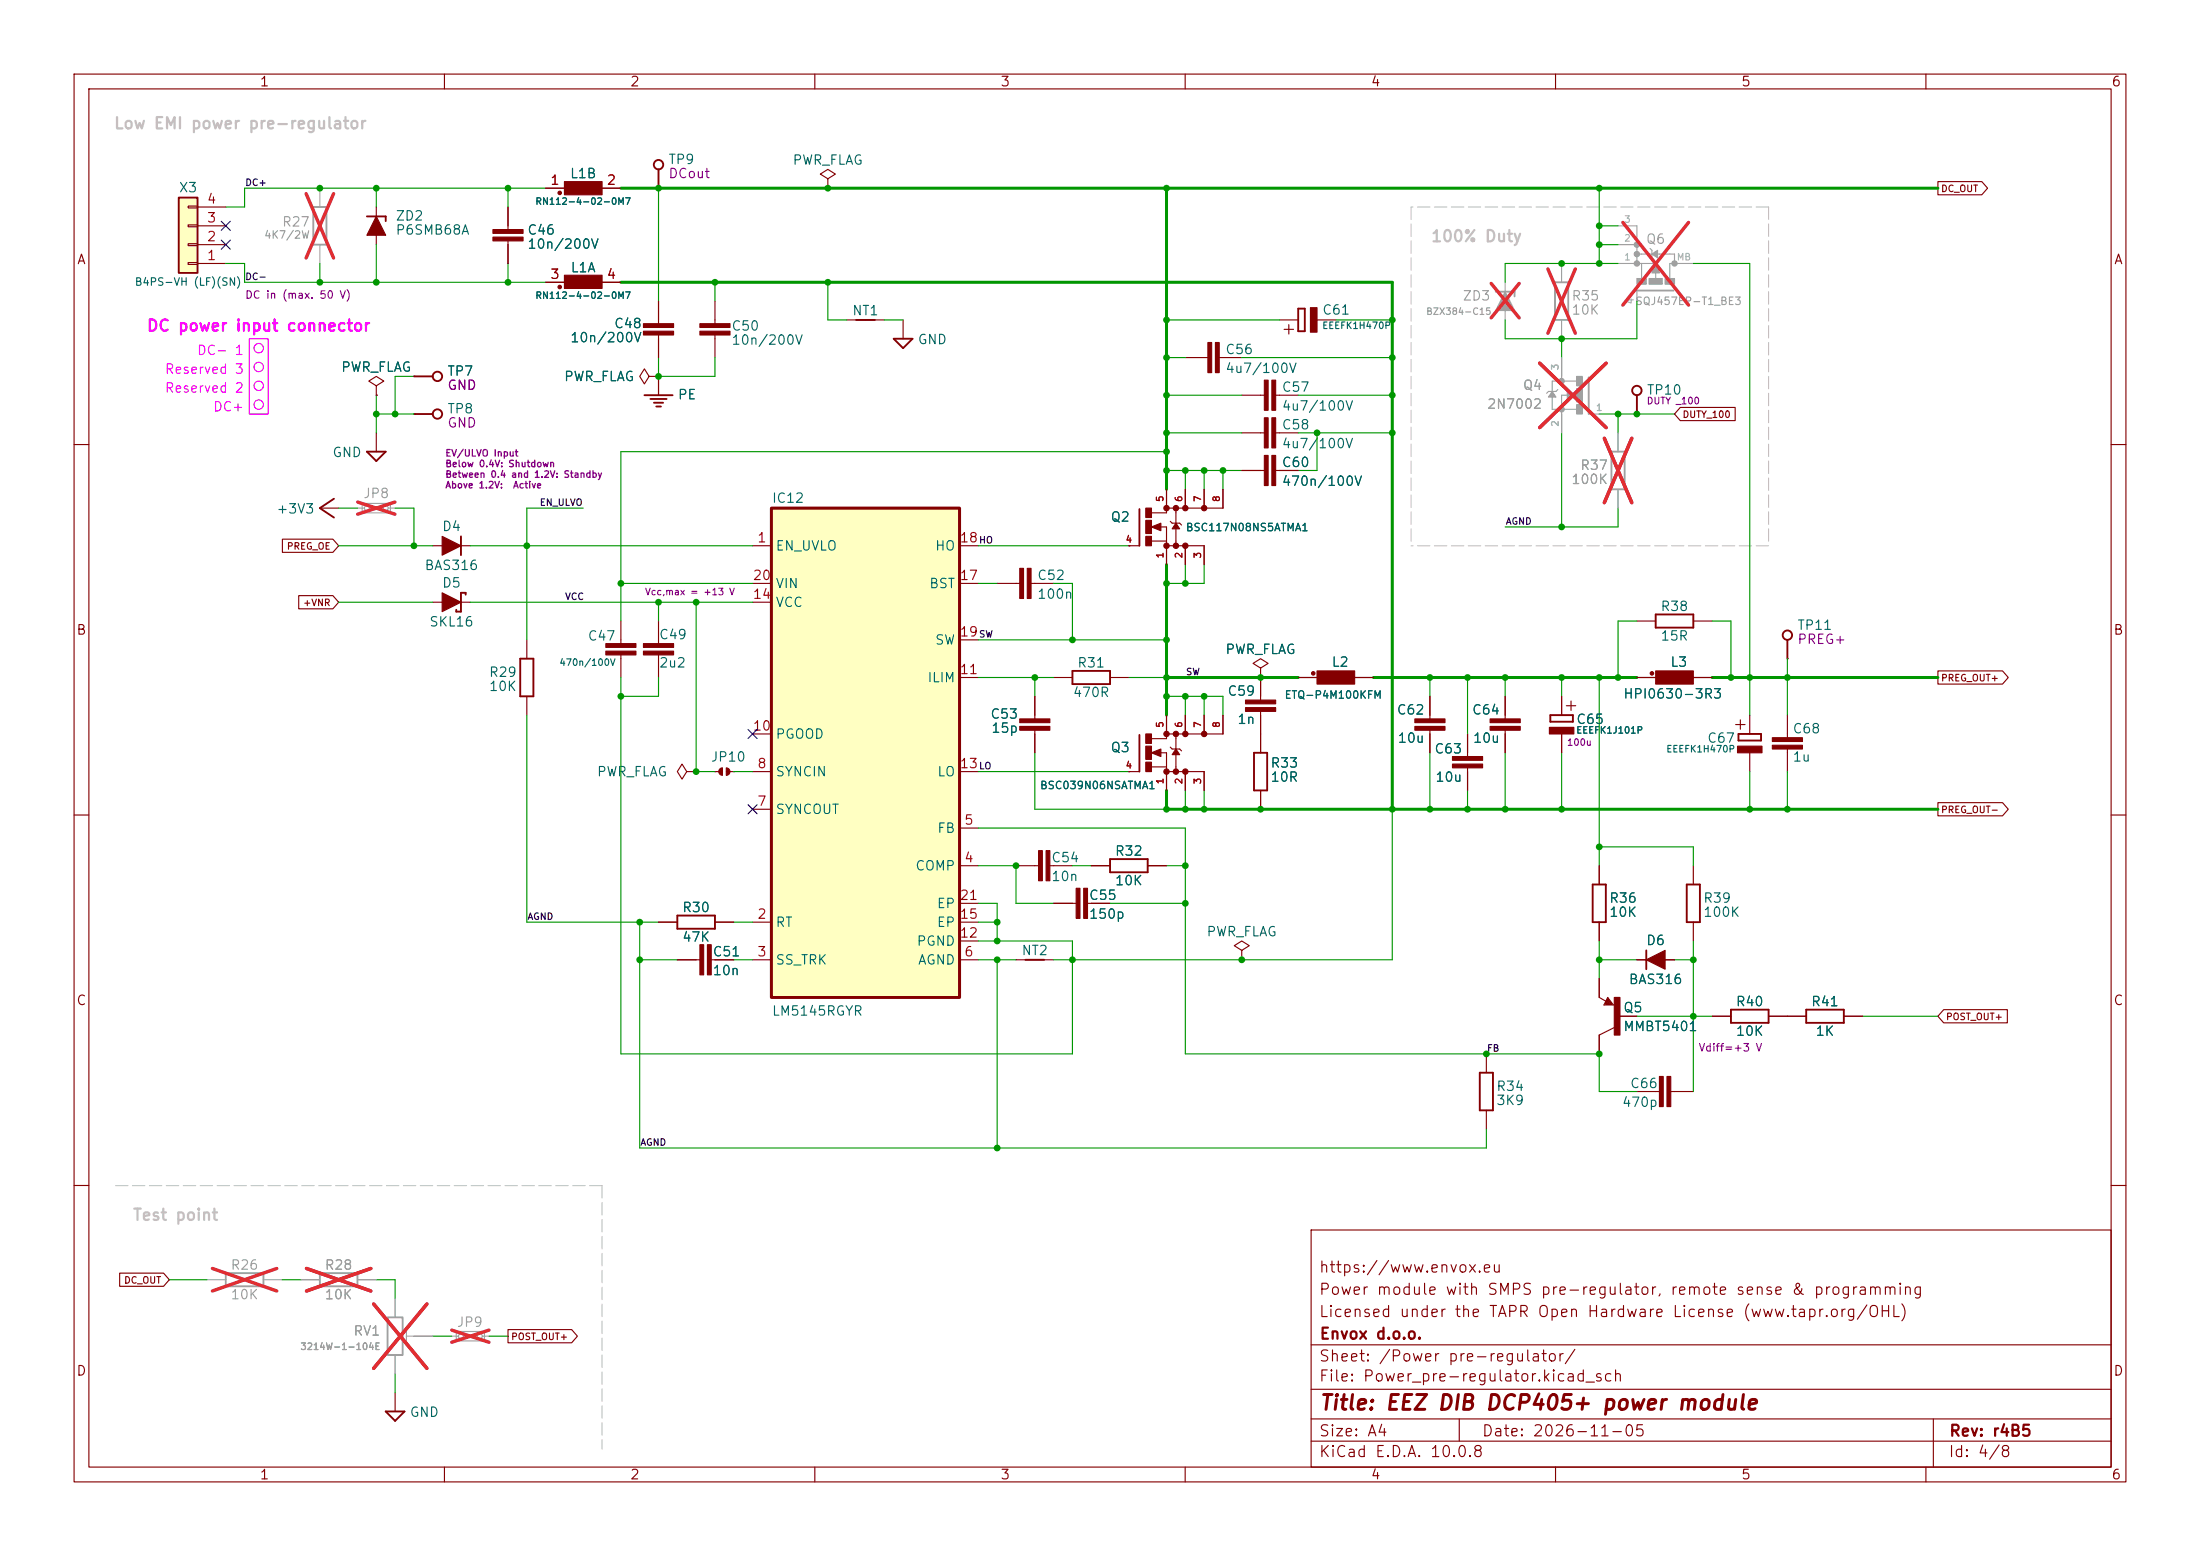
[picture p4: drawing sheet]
<svg xmlns="http://www.w3.org/2000/svg" width="297mm" height="210mm" viewBox="0 0 297 210" stroke-linecap="round" stroke-linejoin="round" font-family="sans-serif">
<g fill="none" stroke="#840000" stroke-width=".15">
<path d="M10 10h277v190h-277zM12 12h273v186h-273zM60 10v2M110 10v2M160 10v2M210 10v2M260 10v2M88.9 50.8v2.5M160 48.3h3.1M164.6 48.3h3M167.6 53.3h3.1M167.6 58.4h3.1"/>
<path d="M172.2 53.3h3.1M172.2 58.4h3.1M172.7 43.2h2.6M173.4 44.5h1.2M174 43.8v1.3M177.8 43.2h2.5M221 55.9h.1M10 60h2M58.4 73.7h5.1M134.6 78.7h3.1M139.2 78.7h3M152.4 73.7h.1"/>
<path d="M152.4 73.7h1.4M155.4 73h2.1M156.6 71.1h.9v5.1M157.5 73.7h5.1v2.5M157.5 66v3.2h-2M158 70.4l.2 .2h1.1l.2 .3M158.7 68.6v5.1M160 66v2.6M160 73.7v2.5M162.6 66v2.6M165.1 66v2.6h-7.6M167.6 63.5h3.1"/>
<path d="M172.2 63.5h3.1M285 60h2M58.4 81.3h5.1M139.7 94v3M139.7 98.6v3M142.2 91.4h2.6M149.9 91.4h2.5M157.5 96.5v3.2h-2M158.7 99.1v5M160 96.5v2.6M162.6 96.5v2.6M165.1 96.5v2.6h-7.6"/>
<path d="M170.2 90.2l1-.7-1-.6-1 .6 1 .7v1.2M170.2 91.4h.1M170.2 99.1v2.5M175.3 91.4h2.5M182.9 91.4h2.5M193 94v3M193 98.6v3M198.1 99.1v3M203.2 94v3M203.2 98.6v3M210.8 94v2.5M210.8 99.1v2.5"/>
<path d="M211.5 95.3h1.2M212.1 94.6v1.3M221 91.4h2.5M221 83.8h2.5M228.6 91.4h2.5M228.6 83.8h2.5M234.3 97.8h1.3M234.9 97.2v1.2M236.2 96.5v2.6M241.3 88.9h.1M241.3 96.5v3.1M10 110h2"/>
<path d="M137.2 116.8h3M141.7 116.8h3.1M147.3 116.8h2.6M152.4 104.1h.1M152.4 104.1h1.4M154.9 116.8h2.6M155.4 103.5h2.1M156.6 101.6h.9v5.1M157.5 104.1h5.1v2.6M158 100.8l.2 .3h1.1l.2 .2M160 104.1v2.6M170.2 106.7v2.5"/>
<path d="M198.1 103.6v3.1M236.2 101.6v2.5M241.3 101.1v3M285 110h2M137.2 129.5h5M142.2 121.9h3.1M146.8 121.9h3.1M167.6 128.3l1.1-.7-1.1-.6-1 .6 1 .7v1.2M167.6 129.5h.1M10 160h2M177 166h108v32h-108zM285 160h2"/>
<path d="M60 198v2M110 198v2M160 198v2M177 194.5h108M177 191.5h108M177 187.5h108M177 181.5h108M197 191.5v3M210 198v2M260 198v2M261 191.5v6.5"/>
</g>
<g fill="#840000" stroke="#840000" stroke-width=".15">
<path d="M171.7 61.5h.5v4h-.5z"/>
<path d="M170.7 61.5h.5v4h-.5z"/>
<path d="M201.2 97h4v.5h-4z"/>
<path d="M201.2 98h4v.6h-4z"/>
<path d="M163.1 46.2h.5v4.1h-.5z"/>
<path d="M164.1 46.2h.5v4.1h-.5z"/>
<path d="M170.7 51.3h.5v4.1h-.5z"/>
<path d="M171.7 51.3h.5v4.1h-.5z"/>
<path d="M176.9 41.5h.9v3.3h-.9z"/>
<path d="M170.7 56.4h.5v4.1h-.5z"/>
<path d="M171.7 56.4h.5v4.1h-.5z"/>
<path d="M177.8 90.6h5.1v1.7h-5.1z"/>
<path d="M154.7 68.6h.7v1.3h-.7z"/>
<path d="M154.7 70.2h.7v1.8h-.7z"/>
<path d="M154.7 72.4h.7v1.3h-.7z"/>
<path d="M155.4 71.1l1.3-.5v1z"/>
<path d="M158.7 70.6l.6 .8h-1.1z"/>
<path d="M137.7 76.7h.5v4.1h-.5z"/>
<path d="M138.7 76.7h.5v4.1h-.5z"/>
<path d="M154.7 99.1h.7v1.2h-.7z"/>
<path d="M154.7 100.7h.7v1.8h-.7z"/>
<path d="M154.7 102.9h.7v1.2h-.7z"/>
<path d="M155.4 101.6l1.3-.5v1z"/>
<path d="M158.7 101.1l.6 .8h-1.1z"/>
<path d="M137.7 97h4v.5h-4z"/>
<path d="M137.7 98h4v.6h-4z"/>
<path d="M239.3 100.6h4v.5h-4z"/>
<path d="M239.3 99.6h4v.5h-4z"/>
<path d="M146.3 119.9h.5v4.1h-.5z"/>
<path d="M145.3 119.9h.5v4.1h-.5z"/>
<path d="M141.2 114.8h.5v4.1h-.5z"/>
<path d="M140.2 114.8h.5v4.1h-.5z"/>
<path d="M209.2 98.2h3.3v.9h-3.3z"/>
<path d="M234.6 100.7h3.3v.9h-3.3z"/>
<path d="M223.5 90.6h5.1v1.7h-5.1z"/>
<path d="M59.7 72.4l2.5 1.3-2.5 1.2z"/>
<path d="M196.1 102.1h4.1v.5h-4.1z"/>
<path d="M196.1 103.1h4.1v.5h-4.1z"/>
<path d="M191 97h4.1v.5h-4.1z"/>
<path d="M191 98h4.1v.6h-4.1z"/>
<path d="M59.7 80l2.5 1.3-2.5 1.3z"/>
<circle cx="177.3" cy="90.9" r=".23"/>
<circle cx="157.5" cy="68.6" r=".36"/>
<circle cx="157.5" cy="73.7" r=".36"/>
<circle cx="158.7" cy="68.6" r=".36"/>
<circle cx="158.7" cy="73.7" r=".36"/>
<circle cx="160" cy="68.6" r=".36"/>
<circle cx="160" cy="73.7" r=".36"/>
<circle cx="162.6" cy="68.6" r=".36"/>
<circle cx="157.5" cy="99.1" r=".36"/>
<circle cx="157.5" cy="104.1" r=".36"/>
<circle cx="158.7" cy="99.1" r=".36"/>
<circle cx="158.7" cy="104.1" r=".36"/>
<circle cx="160" cy="99.1" r=".36"/>
<circle cx="160" cy="104.1" r=".36"/>
<circle cx="162.6" cy="99.1" r=".36"/>
<circle cx="223" cy="90.9" r=".23"/>
</g>
<path d="M42.3 27.9h1.8v5.1h-1.8zM201.9 39.4h2.6v.6M209.9 38.1h1.8v5.1h-1.8zM221 39.2h4.9M214.5 50.9v5M217.6 61h1.7v5h-1.7zM30.5 171.8h5.1v1.8h-5.1zM43.2 171.8h5.1v1.8h-5.1z" fill="none" stroke="#a1a1a1" stroke-width=".25"/>
<g fill="none" stroke="#a1a1a1" stroke-width=".15">
<path d="M43.2 25.4v2.5M43.2 33v2.6M203.2 38.1v5.1M210.8 35.6v2.5M218.4 30.5h2.6v5.1M218.4 35.6h5.1v2M218.4 33h2.6M221 39.2v1.4M221 34.3h5.1v1.3M221.6 35.6v2M222.8 33.5l.2 .3v1l.3 .3M228.6 35.6h-3.2v2"/>
<path d="M210.3 52.6l-.2 .2h-1.1l-.2 .3M210.8 43.2v2.5M210.8 48.3v3.1M211.7 53.3h-.9v5.1M212.8 51.4h-3.3v3.8h3.4M214.5 55.9h1.4M215.9 55.9h.1M218.4 58.4v2.6M221 40.6h.1M218.4 66v2.6M27.9 172.7h2.6M35.6 172.7h2.5"/>
<path d="M40.6 172.7h2.6M48.3 172.7h2.5M61.6 179.7h3.8v1.3h-3.8zM61 180.3h.8M65.2 180.3h.8"/>
<circle cx="62.2" cy="180.3" r=".33"/>
<circle cx="64.8" cy="180.3" r=".33"/>
</g>
<g fill="#a1a1a1" stroke="#a1a1a1" stroke-width=".15">
<path d="M212.9 50.8h.7v1.3h-.7z"/>
<path d="M212.9 52.5h.7v1.7h-.7z"/>
<path d="M212.9 54.6h.7v1.3h-.7z"/>
<path d="M211.6 52.8l1.3 .5-1.3 .5z"/>
<path d="M209.5 52.8l.6 .8h-1.1z"/>
<path d="M203.2 39.4l1.3 2.5h-2.6z"/>
<path d="M224.8 37.6h1.3v.8h-1.3z"/>
<path d="M222.6 37.6h1.8v.8h-1.8z"/>
<path d="M221 37.6h1.2v.8h-1.2z"/>
<path d="M223.5 35.6l.5 1.2h-1z"/>
<path d="M223 34.3l.8-.5v1z"/>
<circle cx="210.8" cy="51.4" r=".36"/>
<circle cx="210.8" cy="55.2" r=".36"/>
<circle cx="226.1" cy="35.6" r=".36"/>
<circle cx="221" cy="35.6" r=".36"/>
<circle cx="221" cy="34.3" r=".36"/>
<circle cx="221" cy="33" r=".36"/>
</g>
<g fill="none" stroke="#e12e31" stroke-width=".46">
<path d="M41.3 26.1l3.7 8.7M45 26.1l-3.7 8.7M201.3 38.3l3.8 4.6M205.1 38.3l-3.8 4.6M209 36.3l3.7 8.7M212.7 36.3l-3.7 8.7M219.1 30l8.9 11.2M228 30l-8.9 11.2M207.9 49l8.9 8.7M216.6 59.2l3.7 8.6M216.8 49l-8.9 8.7M220.3 59.2l-3.7 8.6"/>
<path d="M28.7 171.2l8.7 3M37.4 171.2l-8.7 3M41.4 171.2l8.7 3M50.1 171.2l-8.7 3M61 179.5l5 1.7M66 179.5l-5 1.7"/>
</g>
<g fill="none" stroke="#840000" stroke-width=".25">
<path d="M87 53.3h3.8M87.8 53.8h2.2M88.3 54.4h1.2M88.6 54.9h.6M175.3 41.7h.8v3h-.8zM221 53.3v2.6M62.2 72.4v2.5M153.8 68.7v5M62.9 80.3v-.3h-.7v2.6h-.6v-.3M144.8 90.6h5.1v1.7h-5.1zM153.8 99.2v4.9M209.3 96.5h3v.9h-3z"/>
<path d="M223.5 82.9h5.1v1.8h-5.1zM234.7 99.1h3v.8h-3zM241.3 86.4v2.5M149.9 116h5v1.7h-5zM169.3 101.6h1.8v5.1h-1.8zM138.4 129.5h2.6"/>
<circle cx="221" cy="52.7" r=".63"/>
<circle cx="241.3" cy="85.7" r=".63"/>
</g>
<path d="M24.1 26.7h2.6v10.1h-2.6z" fill="#ffffc2"/>
<path d="M24.1 26.7h2.6v10.1h-2.6z" fill="none" stroke="#840000" stroke-width=".25"/>
<path d="M25.4 35.4h1.3v.3h-1.3zM25.4 32.9h1.3v.2h-1.3zM25.4 30.4h1.3v.2h-1.3zM25.4 27.8h1.3v.3h-1.3zM26.7 35.6h3.8M26.7 33h3.8M26.7 30.5h3.8M26.7 27.9h3.8M50.8 52.1l1-.7-1-.6-1 .6 1 .7v1.2M50.8 53.3h.1" fill="none" stroke="#840000" stroke-width=".15"/>
<path d="M104.1 68.6h25.4v66h-25.4z" fill="#ffffc2"/>
<path d="M104.1 68.6h25.4v66h-25.4z" fill="none" stroke="#840000" stroke-width=".41"/>
<g fill="none" stroke="#840000" stroke-width=".15">
<path d="M50.8 27.9v5.1M68.6 27.9v3.1M68.6 32.5v3.1M73.7 38.1h2.5M73.7 25.4h2.5M81.3 38.1h2.5M81.3 25.4h2.5M88.9 25.4h.1M111.8 24.1l1-.6-1-.6-1.1 .6 1.1 .6v1.3M111.8 25.4h.1M261.6 24.5h5.9l.8 .9-.8 .9h-5.9zM50.8 53.3h.1"/>
<path d="M50.8 58.4v2.6M55.9 55.9h.1M55.9 50.8h.1M87.6 50.8l-.6-1-.6 1 .6 1 .6-1h1.3M88.9 50.8h.1M88.9 40.6v3.1M88.9 45.2v3.1M88.9 50.8v2.5M96.5 40.6v3.1M96.5 45.2v3.1M114.3 43.2h5.1M121.9 43.2v2.5"/>
<path d="M226.8 55h7.4v1.8h-7.4l-.7-.9zM38.1 72.8h6.8l.8 .9-.8 .8h-6.8zM43.2 68.6h2.5M101.6 73.7h2.5M101.6 78.7h2.5M129.5 73.7h2.6M129.5 78.7h2.6M152.4 73.7h.1M157.5 66v2.6M157.5 73.7v2.5M160 66v2.6M160 73.7v2.5"/>
<path d="M162.6 66v2.6M162.6 73.7v2.5M165.1 66v2.6M167.6 63.5h2.6M172.7 63.5h2.6M40.3 80.4h4.6l.8 .9-.8 .9h-4.6zM71.1 86.4v2.5M71.1 94v2.5M83.8 83.8v3.1M83.8 88.4v3M88.9 83.8v3.1M88.9 88.4v3"/>
<path d="M101.6 99.1h2.5M101.6 81.3h2.5M129.5 91.4h2.6M129.5 86.4h2.6M139.7 94v2.5M139.7 99.1v2.5M157.5 96.5v2.6M160 96.5v2.6M162.6 96.5v2.6M165.1 96.5v2.6M170.2 91.4h.1M170.2 91.4v3.1"/>
<path d="M170.2 96v5.6M175.3 91.4h2.5M182.9 91.4h2.5M193 94v2.5M193 99.1v2.5M198.1 99.1v2.5M203.2 94v2.5M203.2 99.1v2.5M210.8 94v2.5M210.8 99.1v2.5M221 91.4h2.5M228.6 91.4h2.5"/>
<path d="M261.6 90.6h8.7l.8 .8-.8 .9h-8.7zM92.7 104.1l-.6-1-.7 1 .7 1.1 .6-1.1h1.3M94 104.1h.1M96.5 104.1h.1M96.5 104.1h.8M98.3 104.1h.8M99.1 104.1h.1M101.6 109.2h2.5M101.6 104.1h2.5M129.5 116.8h2.6M129.5 111.8h2.6M129.5 104.1h2.6"/>
<path d="M147.3 116.8h2.6M152.4 104.1h.1M154.9 116.8h2.6M157.5 104.1v2.6M160 104.1v2.6M162.6 104.1v2.6M170.2 106.7v2.5M198.1 104.1v2.6M215.9 116.8v2.6M228.6 116.8v2.6M261.6 108.3h8.7l.8 .9-.8 .9h-8.7zM88.9 124.5h2.5"/>
<path d="M91.4 129.5h3.1M96 129.5h3.1M96.5 124.5h2.6M101.6 124.5h2.5M101.6 129.5h2.5M129.5 124.5h2.6M129.5 129.5h2.6M129.5 127h2.6M129.5 121.9h2.6M142.2 121.9h2.6M147.3 121.9h2.6M215.9 124.5v2.5"/>
<path d="M215.9 132.1v2.5l.9 .5M217 134.6l.8 1h-1.3zM217.9 138.7l-2 1v2.5M218.4 137.2h2.6M221 129.5h5.1M228.6 124.5v2.5M231.1 137.2h2.6M238.8 137.2h5M248.9 137.2h2.6M262.4 136.3h8.6v1.7h-8.6l-.8-.8zM200.7 142.2v2.6M200.7 149.9v2.5"/>
<path d="M221 147.3h3M225.6 147.3h3M16.2 171.8h5.9l.8 .9-.8 .9h-5.9zM68.6 179.5h8.6l.8 .8-.8 .9h-8.6zM53.3 188v2.5"/>
</g>
<g fill="none" stroke="#840000" stroke-width=".25">
<path d="M49.5 29.2h2.6v.6M88.9 22.9v2.5M55.9 55.9h2.5M55.9 50.8h2.5M115.6 43.2h2.5M120.6 45.7h2.6l-1.3 1.3zM45.1 67.3l-1.9 1.3 1.9 1.3M49.5 61h2.6l-1.3 1.2zM70.2 88.9h1.8v5.1h-1.8zM215 119.4h1.8v5.1h-1.8zM227.7 119.4h1.8v5.1h-1.8zM91.4 123.6h5.1v1.7h-5.1z"/>
<path d="M217 135.1l.2 .3h-.4l.2-.5 .6 .6h-.8M222.2 128.3v2.5M233.7 136.3h5.1v1.7h-5.1zM243.8 136.3h5.1v1.7h-5.1zM199.8 144.8h1.7v5.1h-1.7zM52.1 190.5h2.5l-1.3 1.3z"/>
<circle cx="88.9" cy="22.2" r=".63"/>
<circle cx="59.1" cy="55.9" r=".63"/>
<circle cx="59.1" cy="50.8" r=".63"/>
</g>
<path d="M52.3 177.8h2.1v5.1h-2.1z" fill="none" stroke="#a1a1a1" stroke-width=".25"/>
<g fill="none" stroke="#a1a1a1" stroke-width=".15">
<path d="M210.8 48.3v2.5M210.8 55.9v2.5M215.9 55.9h.1M218.4 58.4v2.6M48.3 68.6h.8M48.9 67.9h3.8v1.3h-3.8zM52.5 68.6h.8M218.4 66v2.6M40.6 172.7h2.6M48.3 172.7h2.5M53.3 175.3v2.5M54.9 179.6v1.5"/>
<path d="M53.3 182.9v2.5M54.9 180.3h3.5"/>
<circle cx="49.5" cy="68.6" r=".33"/>
<circle cx="52.1" cy="68.6" r=".33"/>
</g>
<path d="M207.9 49l8.9 8.7M216.6 59.2l3.7 8.6M216.8 49l-8.9 8.7M220.3 59.2l-3.7 8.6M48.3 67.8l5 1.6M53.3 67.8l-5 1.6M41.4 171.2l8.7 3M50.1 171.2l-8.7 3M50.4 176l7.2 8.7M57.6 176l-7.2 8.7" fill="none" stroke="#e12e31" stroke-width=".46"/>
<g fill="#840000" stroke="#840000" stroke-width=".15">
<path d="M86.9 87.9h4v.5h-4z"/>
<path d="M86.9 86.9h4v.5h-4z"/>
<path d="M94.5 43.7h4.1v.5h-4.1z"/>
<path d="M94.5 44.7h4.1v.5h-4.1z"/>
<path d="M86.9 44.7h4v.5h-4z"/>
<path d="M86.9 43.7h4v.5h-4z"/>
<path d="M66.5 32h4.1v.5h-4.1z"/>
<path d="M66.5 31h4.1v.5h-4.1z"/>
<path d="M76.2 37.1h5.1v1.8h-5.1z"/>
<path d="M76.2 24.5h5.1v1.8h-5.1z"/>
<path d="M50.8 29.2l1.3 2.6h-2.6z"/>
<path d="M168.1 94.5h4.1v.5h-4.1z"/>
<path d="M168.1 95.5h4.1v.5h-4.1z"/>
<path d="M95.5 127.5h.5v4.1h-.5z"/>
<path d="M94.5 127.5h.5v4.1h-.5z"/>
<path d="M81.8 87.9h4.1v.5h-4.1z"/>
<path d="M81.8 86.9h4.1v.5h-4.1z"/>
<path d="M224 145.3h.5v4.1h-.5z"/>
<path d="M225 145.3h.6v4.1h-.6z"/>
<path d="M217.9 134.6h.8v5.1h-.8z"/>
<path d="M222.2 129.5l2.6-1.2v2.5z"/>
<circle cx="75.6" cy="38.7" r=".23"/>
<circle cx="75.6" cy="26" r=".23"/>
</g>
<g fill="#840000" stroke="#840000" stroke-width=".14">
<path d="M97.2 103.8l.3-.2v.5h-.5z"/>
<path d="M97 104.1h.5v.5a.51 .51 0 0 1-.5-.5z"/>
<path d="M98 103.6a.51 .51 0 0 1 .5 .5h-.5z"/>
<path d="M98 104.1h.6a.51 .51 0 0 1-.6 .6z"/>
</g>
<path d="M190.5 27.9v45.8M238.8 27.9v45.8M238.8 27.9h-48.3M238.8 73.7h-48.3M81.3 160h-66.1M81.3 160v35.6" fill="none" stroke="#c2c2c2" stroke-width=".15" stroke-dasharray="1.7 .6"/>
<g fill="none" stroke="#009600" stroke-width=".15">
<path d="M30.5 35.6h2.5v2.5h40.7M43.2 35.6v2.5M50.8 25.4v2.5M50.8 33v5.1M68.6 25.4v2.5M68.6 35.6v2.5M73.7 25.4h-40.7v2.5h-2.5M88.9 25.4v15.2M96.5 38.1v2.5M111.8 38.1v5.1h2.5M215.9 25.4v10.2M215.9 33h2.5"/>
<path d="M215.9 30.5h2.5M218.4 35.6h-15.2v2.5M228.6 35.6h7.6v60.9M50.8 53.3v5.1M50.8 55.9h5.1M55.9 50.8h-2.6v5.1M88.9 48.3v2.5h7.6v-2.5M119.4 43.2h2.5M157.5 43.2h15.2M157.5 53.3h10.1M157.5 48.3h2.5M157.5 58.4h10.1"/>
<path d="M167.6 48.3h20.4M175.3 53.3h12.7M175.3 58.4h12.7M177.8 58.4v5.1h-2.5M180.3 43.2h7.7M210.8 45.7v2.6M210.8 58.4v12.7M215.9 55.9h10.2M218.4 55.9v2.5M221 40.6v5.1h-17.8v-2.5M45.7 73.7h12.7M45.7 68.6h2.6"/>
<path d="M53.3 68.6h2.6v5.1M63.5 73.7h38.1M78.7 68.6h-7.6v17.8M83.8 78.7h17.8M132.1 73.7h20.3M132.1 78.7h2.5M142.2 78.7h2.6v7.7M157.5 61h-73.7v22.8M160 63.5v2.5M160 76.2v2.5M162.6 76.2v2.5h-5.1M162.6 63.5v2.5"/>
<path d="M165.1 63.5v2.5M167.6 63.5h-10.1v2.5M218.4 68.6v2.5h-15.2M45.7 81.3h12.7M63.5 81.3h38.1M71.1 96.5v28h17.8M83.8 91.4v50.8h61v-15.2h-12.7M88.9 91.4v2.6h-5.1M88.9 81.3v2.5M94 81.3v22.8h2.5M132.1 86.4h25.4M132.1 91.4h10.1"/>
<path d="M139.7 91.4v2.6M152.4 91.4h5.1M157.5 94h7.6v2.5M160 94v2.5M162.6 94v2.5M193 91.4v2.6M198.1 91.4v7.7M203.2 91.4v2.6M210.8 91.4v2.6M221 83.8h-2.6v7.6h-2.5v25.4M231.1 83.8h2.6v7.6h2.5M241.3 88.9v7.6"/>
<path d="M99.1 104.1h2.5M132.1 111.8h27.9v30.4h55.9v5.1h5.1M132.1 104.1h20.3M132.1 116.8h5.1v5.1h5M139.7 101.6v7.6h17.8M144.8 116.8h2.5M157.5 116.8h2.5M160 106.7v2.5M162.6 106.7v2.5M188 109.2v20.3h-45.8M193 101.6v7.6M198.1 106.7v2.5"/>
<path d="M203.2 101.6v7.6M210.8 101.6v7.6M215.9 114.3h12.7v2.5M236.2 104.1v5.1M241.3 104.1v5.1M86.4 129.5h5M86.4 124.5v30.4h114.3v-2.5M99.1 124.5h2.5M99.1 129.5h2.5M132.1 124.5h2.5M132.1 129.5h5.1M132.1 121.9h2.5v5.1"/>
<path d="M134.6 129.5v25.4M149.9 121.9h10.1M215.9 127v5.1M215.9 129.5h5.1M221 137.2h10.1M226.1 129.5h2.5M228.6 127v20.3M251.5 137.2h10.1M22.9 172.7h5M38.1 172.7h2.5M50.8 172.7h2.5v2.6M53.3 185.4v2.6"/>
<path d="M58.4 180.3h2.6M66 180.3h2.6"/>
</g>
<path d="M83.8 38.1h104.2v71.1M83.8 25.4h177.8M157.5 25.4v40.6M157.5 76.2v20.3M157.5 91.4h17.8M185.4 91.4h35.6M231.1 91.4h30.5M157.5 106.7v2.5h104.1" fill="none" stroke="#009600" stroke-width=".41"/>
<path d="M29.9 32.4l1.2 1.2M29.9 29.9l1.2 1.2M31.1 32.4l-1.2 1.2M31.1 29.9l-1.2 1.2M101 98.5l1.2 1.2M102.2 98.5l-1.2 1.2M101 108.6l1.2 1.2M102.2 108.6l-1.2 1.2" fill="none" stroke="#000084" stroke-width=".15"/>
<g fill="none" stroke="#f0f" stroke-width=".15">
<path d="M33.7 45.7h2.5v10.2h-2.5z"/>
<circle cx="34.9" cy="52.1" r=".63"/>
<circle cx="34.9" cy="49.5" r=".63"/>
<circle cx="34.9" cy="54.6" r=".63"/>
<circle cx="34.9" cy="47" r=".63"/>
</g>
<g fill="#009600">
<circle cx="241.3" cy="109.2" r=".46"/>
<circle cx="228.6" cy="129.5" r=".46"/>
<circle cx="215.9" cy="129.5" r=".46"/>
<circle cx="215.9" cy="142.2" r=".46"/>
<circle cx="200.7" cy="142.2" r=".46"/>
<circle cx="236.2" cy="109.2" r=".46"/>
<circle cx="215.9" cy="114.3" r=".46"/>
<circle cx="228.6" cy="137.2" r=".46"/>
<circle cx="210.8" cy="71.1" r=".46"/>
<circle cx="215.9" cy="35.6" r=".46"/>
<circle cx="210.8" cy="35.6" r=".46"/>
<circle cx="215.9" cy="25.4" r=".46"/>
<circle cx="215.9" cy="30.5" r=".46"/>
<circle cx="218.4" cy="55.9" r=".46"/>
<circle cx="210.8" cy="45.7" r=".46"/>
<circle cx="221" cy="55.9" r=".46"/>
<circle cx="215.9" cy="33" r=".46"/>
<circle cx="160" cy="116.8" r=".46"/>
<circle cx="167.6" cy="129.5" r=".46"/>
<circle cx="160" cy="121.9" r=".46"/>
<circle cx="137.2" cy="116.8" r=".46"/>
<circle cx="218.4" cy="91.4" r=".46"/>
<circle cx="210.8" cy="91.4" r=".46"/>
<circle cx="203.2" cy="91.4" r=".46"/>
<circle cx="198.1" cy="91.4" r=".46"/>
<circle cx="215.9" cy="91.4" r=".46"/>
<circle cx="198.1" cy="109.2" r=".46"/>
<circle cx="233.7" cy="91.4" r=".46"/>
<circle cx="236.2" cy="91.4" r=".46"/>
<circle cx="241.3" cy="91.4" r=".46"/>
<circle cx="188" cy="109.2" r=".46"/>
<circle cx="210.8" cy="109.2" r=".46"/>
<circle cx="203.2" cy="109.2" r=".46"/>
<circle cx="193" cy="109.2" r=".46"/>
<circle cx="162.6" cy="109.2" r=".46"/>
<circle cx="170.2" cy="109.2" r=".46"/>
<circle cx="170.2" cy="91.4" r=".46"/>
<circle cx="193" cy="91.4" r=".46"/>
<circle cx="188" cy="58.4" r=".46"/>
<circle cx="188" cy="43.2" r=".46"/>
<circle cx="188" cy="53.3" r=".46"/>
<circle cx="188" cy="48.3" r=".46"/>
<circle cx="157.5" cy="109.2" r=".46"/>
<circle cx="160" cy="109.2" r=".46"/>
<circle cx="160" cy="94" r=".46"/>
<circle cx="157.5" cy="91.4" r=".46"/>
<circle cx="139.7" cy="91.4" r=".46"/>
<circle cx="88.9" cy="50.8" r=".46"/>
<circle cx="55.9" cy="73.7" r=".46"/>
<circle cx="71.1" cy="73.7" r=".46"/>
<circle cx="94" cy="81.3" r=".46"/>
<circle cx="88.9" cy="81.3" r=".46"/>
<circle cx="83.8" cy="78.7" r=".46"/>
<circle cx="88.9" cy="25.4" r=".46"/>
<circle cx="68.6" cy="25.4" r=".46"/>
<circle cx="50.8" cy="25.4" r=".46"/>
<circle cx="68.6" cy="38.1" r=".46"/>
<circle cx="96.5" cy="38.1" r=".46"/>
<circle cx="157.5" cy="25.4" r=".46"/>
<circle cx="157.5" cy="58.4" r=".46"/>
<circle cx="157.5" cy="53.3" r=".46"/>
<circle cx="157.5" cy="43.2" r=".46"/>
<circle cx="157.5" cy="48.3" r=".46"/>
<circle cx="157.5" cy="78.7" r=".46"/>
<circle cx="157.5" cy="86.4" r=".46"/>
<circle cx="160" cy="78.7" r=".46"/>
<circle cx="160" cy="63.5" r=".46"/>
<circle cx="157.5" cy="63.5" r=".46"/>
<circle cx="165.1" cy="63.5" r=".46"/>
<circle cx="157.5" cy="61" r=".46"/>
<circle cx="177.8" cy="58.4" r=".46"/>
<circle cx="162.6" cy="63.5" r=".46"/>
<circle cx="162.6" cy="94" r=".46"/>
<circle cx="157.5" cy="94" r=".46"/>
<circle cx="83.8" cy="94" r=".46"/>
<circle cx="86.4" cy="124.5" r=".46"/>
<circle cx="50.8" cy="55.9" r=".46"/>
<circle cx="43.2" cy="25.4" r=".46"/>
<circle cx="50.8" cy="38.1" r=".46"/>
<circle cx="43.2" cy="38.1" r=".46"/>
<circle cx="53.3" cy="55.9" r=".46"/>
<circle cx="134.6" cy="127" r=".46"/>
<circle cx="144.8" cy="129.5" r=".46"/>
<circle cx="134.6" cy="124.5" r=".46"/>
<circle cx="144.8" cy="86.4" r=".46"/>
<circle cx="86.4" cy="129.5" r=".46"/>
<circle cx="134.6" cy="154.9" r=".46"/>
<circle cx="134.6" cy="129.5" r=".46"/>
<circle cx="94" cy="104.1" r=".46"/>
<circle cx="111.8" cy="25.4" r=".46"/>
<circle cx="111.8" cy="38.1" r=".46"/>
</g>
<text font-size="2" fill="#840000" x="178" y="190.8">Title: EEZ DIB DCP405+ power module</text>
<g font-size="1.5" fill="#c2c2c2">
<text x="15.3" y="17.8">Low EMI power pre-regulator</text>
<text x="193.1" y="33">100% Duty</text>
<text x="17.8" y="165.1">Test point</text>
</g>
<text font-size="1.5" fill="#f0f" x="19.7" y="45.1">DC power input connector</text>
<g font-size="1.5" fill="#840000">
<text x="178" y="172.1">https://www.envox.eu</text>
<text x="178" y="178.1">Licensed under the TAPR Open Hardware License (www.tapr.org/OHL)</text>
<text x="178" y="175.1">Power module with SMPS pre-regulator, remote sense &amp; programming</text>
<text x="178" y="184.1">Sheet: /Power pre-regulator/</text>
<text x="178" y="181.1">Envox d.o.o.</text>
<text x="178" y="186.8">File: Power_pre-regulator.kicad_sch</text>
<text x="178" y="197">KiCad E.D.A. 10.0.8</text>
<text x="178" y="194.2">Size: A4</text>
<text x="200" y="194.2">Date: 2026-11-05</text>
<text x="263" y="197">Id: 4/8</text>
<text x="263" y="194.2">Rev: r4B5</text>
</g>
<g font-size="1.3" fill="#840000">
<text x="35" y="12">1</text>
<text x="85" y="12">2</text>
<text x="135" y="12">3</text>
<text x="185" y="12">4</text>
<text x="235" y="12">5</text>
<text x="285" y="12">6</text>
<text x="10.3" y="36">A</text>
<text x="285.3" y="36">A</text>
<text x="10.2" y="86">B</text>
<text x="285.2" y="86">B</text>
<text x="10.2" y="136">C</text>
<text x="285.2" y="136">C</text>
<text x="10.2" y="186">D</text>
<text x="285.2" y="186">D</text>
<text x="35" y="200">1</text>
<text x="85" y="200">2</text>
<text x="135" y="200">3</text>
<text x="185" y="200">4</text>
<text x="235" y="200">5</text>
<text x="285" y="200">6</text>
</g>
<g font-size="1.3" fill="#006464">
<text x="90.2" y="22.5">TP9</text>
<text x="106.9" y="22.6">PWR_FLAG</text>
<text x="24.1" y="26.3">X3</text>
<text x="76.9" y="24.4">L1B</text>
<text x="53.3" y="30.1">ZD2</text>
<text x="53.3" y="32">P6SMB68A</text>
<text x="71.1" y="32">C46</text>
<text x="71.1" y="33.9">10n/200V</text>
<text x="76.9" y="37.1">L1A</text>
<text x="76.9" y="46.5">10n/200V</text>
<text x="82.8" y="44.6">C48</text>
<text x="98.7" y="44.9">C50</text>
<text x="98.7" y="46.8">10n/200V</text>
<text x="115" y="42.9">NT1</text>
<text x="123.8" y="46.8">GND</text>
<text x="178.4" y="42.8">C61</text>
<text x="46" y="50.5">PWR_FLAG</text>
<text x="60.3" y="51">TP7</text>
<text x="76.1" y="51.8">PWR_FLAG</text>
<text x="165.3" y="48.1">C56</text>
<text x="165.3" y="50.7">4u7/100V</text>
<text x="173" y="53.2">C57</text>
<text x="222.2" y="53.6">TP10</text>
<text x="60.3" y="56.1">TP8</text>
<text x="91.4" y="54.2">PE</text>
<text x="173" y="55.7">4u7/100V</text>
<text x="173" y="58.3">C58</text>
<text x="44.8" y="62">GND</text>
<text x="173" y="63.4">C60</text>
<text x="173" y="65.9">470n/100V</text>
<text x="173" y="60.8">4u7/100V</text>
<text x="37.2" y="69.6">+3V3</text>
<text x="59.6" y="72">D4</text>
<text x="104.1" y="68.2">IC12</text>
<text x="149.8" y="70.7">Q2</text>
<text x="57.2" y="77.3">BAS316</text>
<text x="104.6" y="74.6">EN_UVLO</text>
<text x="126.1" y="74.6">HO</text>
<text x="59.6" y="79.6">D5</text>
<text x="104.6" y="82.2">VCC</text>
<text x="104.6" y="79.7">VIN</text>
<text x="125.4" y="79.7">BST</text>
<text x="139.9" y="78.6">C52</text>
<text x="139.9" y="81.1">100n</text>
<text x="224.1" y="82.8">R38</text>
<text x="57.9" y="84.9">SKL16</text>
<text x="79.3" y="86.8">C47</text>
<text x="88.9" y="86.6">C49</text>
<text x="126.1" y="87.3">SW</text>
<text x="165.3" y="88.6">PWR_FLAG</text>
<text x="224.1" y="86.8">15R</text>
<text x="242.6" y="85.3">TP11</text>
<text x="65.9" y="91.7">R29</text>
<text x="65.9" y="93.6">10K</text>
<text x="88.9" y="90.4">2u2</text>
<text x="125.1" y="92.4">ILIM</text>
<text x="144.7" y="94.4">470R</text>
<text x="145.3" y="90.4">R31</text>
<text x="165.6" y="94.2">C59</text>
<text x="179.7" y="90.3">L2</text>
<text x="219.1" y="94.6">HPI0630-3R3</text>
<text x="225.4" y="90.3">L3</text>
<text x="104.6" y="100">PGOOD</text>
<text x="133.6" y="97.3">C53</text>
<text x="133.7" y="99.2">15p</text>
<text x="149.8" y="101.8">Q3</text>
<text x="166.9" y="98">1n</text>
<text x="188.5" y="96.8">C62</text>
<text x="188.6" y="100.6">10u</text>
<text x="198.6" y="96.8">C64</text>
<text x="198.8" y="100.6">10u</text>
<text x="212.7" y="98">C65</text>
<text x="230.4" y="100.6">C67</text>
<text x="241.9" y="99.3">C68</text>
<text x="80.5" y="105.1">PWR_FLAG</text>
<text x="95.9" y="103.1">JP10</text>
<text x="104.6" y="105.1">SYNCIN</text>
<text x="126.4" y="105.1">LO</text>
<text x="171.4" y="103.9">R33</text>
<text x="171.4" y="105.8">10R</text>
<text x="193.6" y="102">C63</text>
<text x="193.7" y="105.8">10u</text>
<text x="241.9" y="103.1">1u</text>
<text x="104.6" y="110.2">SYNCOUT</text>
<text x="126.4" y="112.7">FB</text>
<text x="123.5" y="117.8">COMP</text>
<text x="141.8" y="116.7">C54</text>
<text x="141.8" y="119.2">10n</text>
<text x="150.4" y="115.8">R32</text>
<text x="150.4" y="119.8">10K</text>
<text x="92" y="123.4">R30</text>
<text x="104.6" y="125.4">RT</text>
<text x="126.4" y="125.4">EP</text>
<text x="126.4" y="122.9">EP</text>
<text x="146.9" y="121.8">C55</text>
<text x="146.9" y="124.3">150p</text>
<text x="217.2" y="122.2">R36</text>
<text x="217.2" y="124.1">10K</text>
<text x="229.9" y="122.2">R39</text>
<text x="229.9" y="124.1">100K</text>
<text x="92" y="127.4">47K</text>
<text x="96.1" y="129.4">C51</text>
<text x="96.1" y="131.9">10n</text>
<text x="104.6" y="130.5">SS_TRK</text>
<text x="123.7" y="128">PGND</text>
<text x="123.8" y="130.5">AGND</text>
<text x="137.8" y="129.2">NT2</text>
<text x="162.8" y="126.7">PWR_FLAG</text>
<text x="222.2" y="127.9">D6</text>
<text x="104.1" y="137.4">LM5145RGYR</text>
<text x="219.1" y="136.9">Q5</text>
<text x="219.8" y="133.1">BAS316</text>
<text x="234.2" y="136.1">R40</text>
<text x="244.4" y="136.1">R41</text>
<text x="219.1" y="139.5">MMBT5401</text>
<text x="234.2" y="140.1">10K</text>
<text x="245" y="140.1">1K</text>
<text x="201.9" y="147.6">R34</text>
<text x="201.9" y="149.5">3K9</text>
<text x="218.9" y="149.7">470p</text>
<text x="220" y="147.2">C66</text>
<text x="55.2" y="191.6">GND</text>
</g>
<g font-size="1.3" fill="#a90000">
<text x="27.8" y="27.8">4</text>
<text x="74.2" y="25.3">1</text>
<text x="81.8" y="25.3">2</text>
<text x="27.8" y="35.4">1</text>
<text x="27.8" y="32.9">2</text>
<text x="27.8" y="30.3">3</text>
<text x="74.2" y="38">3</text>
<text x="81.8" y="38">4</text>
<text x="102.1" y="73.5">1</text>
<text x="129.5" y="73.5">18</text>
<text x="101.5" y="81.1">14</text>
<text x="101.5" y="78.6">20</text>
<text x="129.5" y="78.6">17</text>
<text x="129.5" y="86.2">19</text>
<text x="129.5" y="91.3">11</text>
<text x="101.5" y="98.9">10</text>
<text x="102.1" y="104">8</text>
<text x="129.5" y="104">13</text>
<text x="102.1" y="109.1">7</text>
<text x="130.1" y="111.6">5</text>
<text x="130.1" y="116.7">4</text>
<text x="102.1" y="124.3">2</text>
<text x="129.5" y="124.3">15</text>
<text x="129.5" y="121.8">21</text>
<text x="102.1" y="129.4">3</text>
<text x="129.5" y="126.9">12</text>
<text x="130.1" y="129.4">6</text>
</g>
<g font-size="1.3" fill="#840084">
<text x="90.2" y="24.4">DCout</text>
<text x="60.3" y="52.9">GND</text>
<text x="60.3" y="58">GND</text>
<text x="242.6" y="87.2">PREG+</text>
</g>
<g font-size="1.3" fill="#989898">
<text x="38" y="30.9">R27</text>
<text x="222.1" y="33.2">Q6</text>
<text x="197.4" y="40.9">ZD3</text>
<text x="212.1" y="40.9">R35</text>
<text x="212.1" y="42.8">10K</text>
<text x="205.5" y="52.9">Q4</text>
<text x="200.7" y="55.5">2N7002</text>
<text x="212" y="65.6">100K</text>
<text x="213.2" y="63.7">R37</text>
<text x="48.9" y="67.5">JP8</text>
<text x="31" y="171.7">R26</text>
<text x="43.7" y="171.7">R28</text>
<text x="31" y="175.7">10K</text>
<text x="43.7" y="175.7">10K</text>
<text x="61.6" y="179.4">JP9</text>
<text x="47.6" y="180.6">RV1</text>
</g>
<g font-size="1.3" fill="#f0f">
<text x="22.1" y="53.3">Reserved 2</text>
<text x="22.1" y="50.8">Reserved 3</text>
<text x="26.5" y="48.2">DC- 1</text>
<text x="28.7" y="55.9">DC+</text>
</g>
<g font-size="1" fill="#989898">
<text x="35.6" y="32.5">4K7/2W</text>
<text x="220.7" y="41.4">SQJ457EP-T1_BE3</text>
</g>
<g font-size="1" fill="#006464">
<text x="18.1" y="38.8">B4PS-VH (LF)(SN)</text>
<text x="160" y="71.9">BSC117N08NS5ATMA1</text>
<text x="173.3" y="94.6">ETQ-P4M100KFM</text>
<text x="140.3" y="106.8">BSC039N06NSATMA1</text>
</g>
<g font-size="1" fill="#840084">
<text x="33" y="40.6">DC in (max. 50 V)</text>
<text x="229.2" y="142.2">Vdiff=+3 V</text>
</g>
<g font-size=".9" fill="#0f0f0f">
<text x="33" y="25.3">DC+</text>
<text x="33" y="38">DC-</text>
<text x="72.8" y="68.5">EN_ULVO</text>
<text x="203.2" y="71">AGND</text>
<text x="132.1" y="73.6">HO</text>
<text x="76.2" y="81.2">VCC</text>
<text x="132.1" y="86.3">SW</text>
<text x="160" y="91.3">SW</text>
<text x="132.1" y="104">LO</text>
<text x="71.1" y="124.4">AGND</text>
<text x="200.7" y="142.1">FB</text>
<text x="86.4" y="154.8">AGND</text>
</g>
<g font-size=".9" fill="#006464">
<text x="72.2" y="27.8">RN112-4-02-0M7</text>
<text x="72.2" y="40.5">RN112-4-02-0M7</text>
<text x="178.4" y="44.6">EEEFK1H470P</text>
<text x="75.4" y="90.1">470n/100V</text>
<text x="212.7" y="99.2">EEEFK1J101P</text>
<text x="224.9" y="101.8">EEEFK1H470P</text>
</g>
<g font-size=".9" fill="#840000">
<text x="262" y="26.1">DC_OUT</text>
<text x="227.1" y="56.6">DUTY_100</text>
<text x="38.6" y="74.4">PREG_OE</text>
<text x="40.8" y="82">+VNR</text>
<text x="262" y="92.2">PREG_OUT+</text>
<text x="262" y="110">PREG_OUT-</text>
<text x="262.6" y="137.9">POST_OUT+</text>
<text x="16.7" y="173.5">DC_OUT</text>
<text x="68.9" y="181.1">POST_OUT+</text>
</g>
<g font-size=".9" fill="#aaa">
<text x="219.2" y="35.4">1</text>
<text x="219.2" y="32.8">2</text>
<text x="219.2" y="30.3">3</text>
<text x="226.3" y="35.4">MB</text>
<text x="220.8" y="41.2" transform="rotate(-90 220.8 41.2)">4</text>
<text x="210.6" y="50" transform="rotate(-90 210.6 50)">3</text>
<text x="210.6" y="57.7" transform="rotate(-90 210.6 57.7)">2</text>
<text x="215.4" y="55.7">1</text>
</g>
<g font-size=".9" fill="#989898">
<text x="192.4" y="42.7">BZX384-C15</text>
<text x="40.5" y="182.4">3214W-1-104E</text>
</g>
<g font-size=".9" fill="#840084">
<text x="222.2" y="54.8">DUTY _100</text>
<text x="60" y="61.8">EV/ULVO Input</text>
<text x="60" y="63.3">Below 0.4V: Shutdown</text>
<text x="60" y="64.7">Between 0.4 and 1.2V: Standby</text>
<text x="60" y="66.1">Above 1.2V:</text>
<text x="69.2" y="66.1">Active</text>
<text x="87" y="80.5">Vcc,max = +13 V</text>
<text x="211.5" y="100.9">100u</text>
</g>
<g font-size=".9" fill="#a90000">
<text x="157.3" y="67.8" transform="rotate(-90 157.3 67.8)">5</text>
<text x="159.8" y="67.8" transform="rotate(-90 159.8 67.8)">6</text>
<text x="162.4" y="67.8" transform="rotate(-90 162.4 67.8)">7</text>
<text x="164.9" y="67.8" transform="rotate(-90 164.9 67.8)">8</text>
<text x="151.9" y="73.5">4</text>
<text x="157.3" y="75.4" transform="rotate(-90 157.3 75.4)">1</text>
<text x="159.8" y="75.4" transform="rotate(-90 159.8 75.4)">2</text>
<text x="162.4" y="75.4" transform="rotate(-90 162.4 75.4)">3</text>
<text x="157.3" y="98.3" transform="rotate(-90 157.3 98.3)">5</text>
<text x="159.8" y="98.3" transform="rotate(-90 159.8 98.3)">6</text>
<text x="162.4" y="98.3" transform="rotate(-90 162.4 98.3)">7</text>
<text x="164.9" y="98.3" transform="rotate(-90 164.9 98.3)">8</text>
<text x="151.9" y="103.9">4</text>
<text x="157.3" y="105.9" transform="rotate(-90 157.3 105.9)">1</text>
<text x="159.8" y="105.9" transform="rotate(-90 159.8 105.9)">2</text>
<text x="162.4" y="105.9" transform="rotate(-90 162.4 105.9)">3</text>
</g>
</svg>
